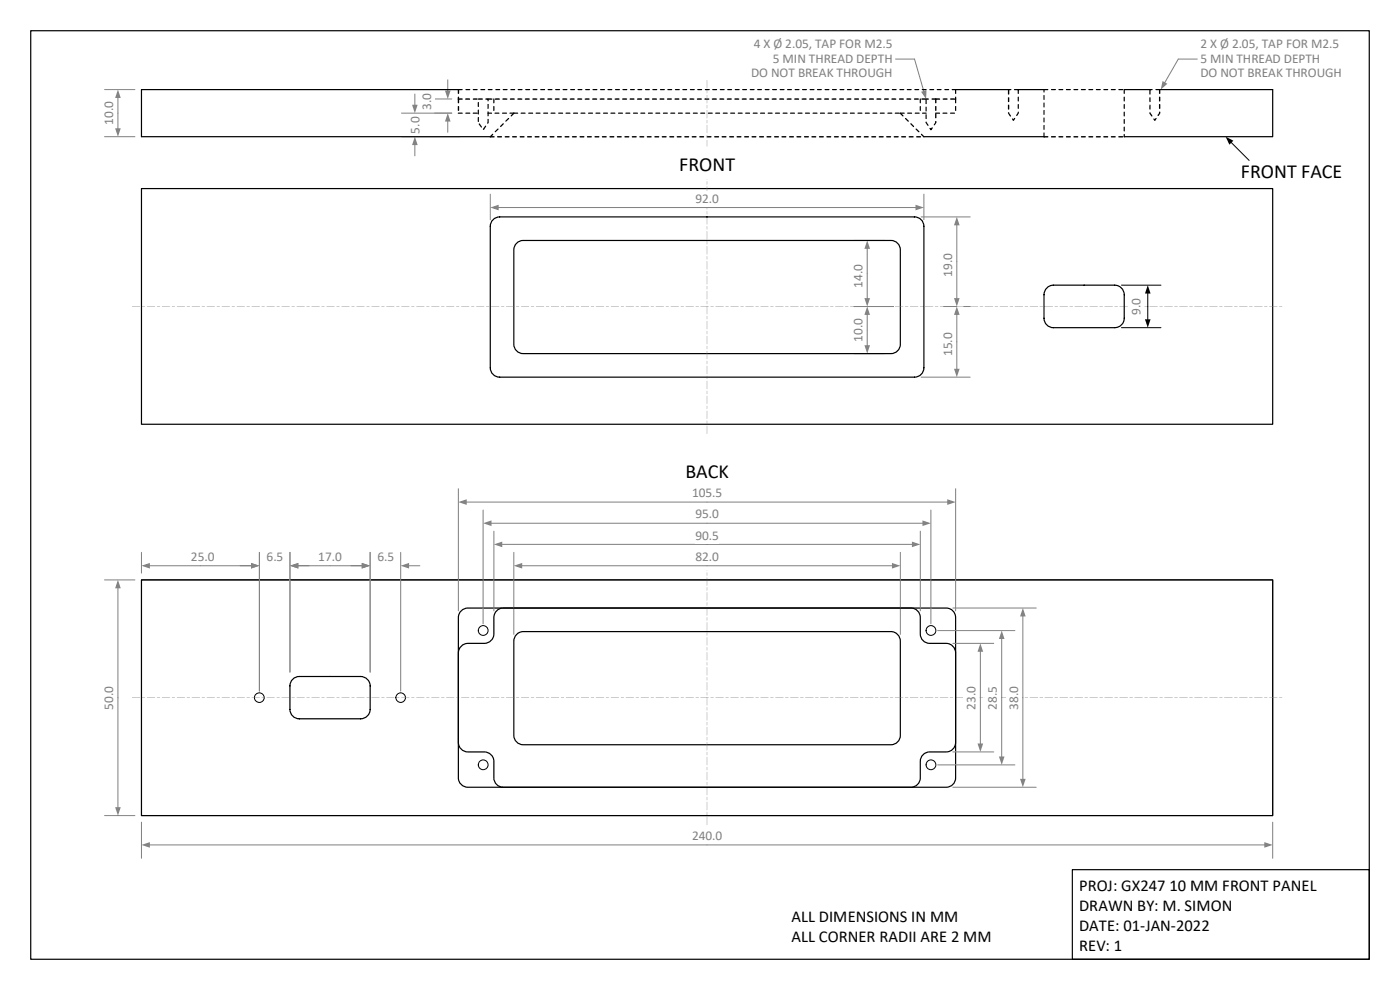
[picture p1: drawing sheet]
<svg xmlns="http://www.w3.org/2000/svg" width="297mm" height="210mm" viewBox="0 0 297 210" stroke-linecap="round" stroke-linejoin="round" font-family="sans-serif">
<path d="M181.2 75h6.4zM181.2 65h8.4zM184 66.6v6.8" fill="none" stroke="#7f7f7f" stroke-width=".21"/>
<g fill="#7f7f7f">
<path d="M183.4 73.2h1.2l-.6 1.8z"/>
<path d="M184 65l.6 1.8h-1.2z"/>
</g>
<g fill="#fff">
<path d="M180.4 67.5h3.4v5h-3.4z" fill-rule="evenodd"/>
<path d="M181.2 65h8.4zM181.2 51h6.4z" fill-rule="evenodd"/>
</g>
<path d="M181.2 51h6.4zM184 52.7v10.7M181.2 65h8.4z" fill="none" stroke="#7f7f7f" stroke-width=".21"/>
<g fill="#7f7f7f">
<path d="M183.4 63.2h1.2l-.6 1.8z"/>
<path d="M184 51l.6 1.8h-1.2z"/>
</g>
<g fill="#fff">
<path d="M180.4 56h3.4v5h-3.4z" fill-rule="evenodd"/>
<path d="M85.2 29h12.4zM85.2 24h10.6z" fill-rule="evenodd"/>
</g>
<path d="M88 19.9v2.5M85.2 29h12.4zM85.2 24h10.6zM88 30.6v2.5" fill="none" stroke="#7f7f7f" stroke-width=".21"/>
<g fill="#7f7f7f">
<path d="M88 29l.6 1.8h-1.2z"/>
<path d="M87.4 22.2h1.2l-.6 1.8z"/>
</g>
<g fill="#fff">
<path d="M86.4 24.7h3.4v3.6h-3.4z" fill-rule="evenodd"/>
<path d="M92.2 21h3.6zM92.2 24h3.6z" fill-rule="evenodd"/>
</g>
<path d="M95 16.9v2.5M92.2 21h3.6zM92.2 24h3.6zM95 25.7v2.4" fill="none" stroke="#7f7f7f" stroke-width=".21"/>
<g fill="#7f7f7f">
<path d="M95 24l.6 1.8h-1.2z"/>
<path d="M94.4 19.2h1.2l-.6 1.8z"/>
</g>
<path d="M88.9 19.7h3.4v3.6h-3.4z" fill-rule="evenodd" fill="#fff"/>
<g fill="none" stroke="#000" stroke-width=".21">
<path d="M30 123h240v50h-240z"/>
<circle cx="102.5" cy="133.8" r="1.04"/>
<circle cx="197.5" cy="133.8" r="1.04"/>
<circle cx="55" cy="148" r="1.03"/>
<circle cx="85" cy="148" r="1.01"/>
<circle cx="102.5" cy="162.2" r="1.04"/>
<circle cx="197.5" cy="162.2" r="1.04"/>
</g>
<path d="M97.2 19h-67.2v10h74M202.7 19h11.3M238.5 19h5.5M270 19v10h-31.5M196 29h25.5M30 40h240v50h-240zM109.6 51.6l.9-.5 .5-.1h78a1.99 1.99 0 0 1 2 2v20a1.99 1.99 0 0 1-2 2h-78a1.99 1.99 0 0 1-2-2v-20l.1-.5zM30 123h240v50h-240zM97.8 129.6l.9-.5 .6-.1h101.4a2 2 0 0 1 2 2v34a1.99 1.99 0 0 1-2 2h-101.4a2.02 2.02 0 0 1-2.1-2v-34l.1-.5zM109.6 134.6l.9-.5 .5-.1h78a2.02 2.02 0 0 1 2 2v20a1.99 1.99 0 0 1-2 2h-78a1.99 1.99 0 0 1-2-2v-20l.1-.5z" fill="none" stroke="#000" stroke-width=".25"/>
<g fill="#000">
<path d="M97.2 18.9l.2 .1v.8l-.2 .1-.1-.1zM97.2 20.5l.2 .1v.4l-.2 .2z"/>
<path d="M202.6 18.9h.3v1h-.2l-.1-.1zM202.6 20.5h.3v.6l-.2 .1z"/>
<path d="M221.4 18.9h.9l.1 .1-.1 .1h-.8zM223 18.9h.9l.1 .1-.9 .1zM224.6 18.9h.9l.1 .1-.1 .1h-.8zM226.1 18.9h.9l.2 .1-.9 .1zM227.8 18.9h.8l.2 .1-.2 .1h-.8zM229.3 18.9h.9l.2 .1-1 .1zM230.9 18.9h.9l.1 .1-.1 .1h-.8zM232.5 18.9h.9l.2 .1-1 .1zM234.1 18.9h.9l.1 .1-.1 .1h-.8zM235.7 18.9h.9l.1 .1-.9 .1zM237.3 18.9h.9l.1 .1-.1 .1h-.8z"/>
<path d="M238.4 18.9l.2 .1v.8l-.1 .1-.1-.1zM238.4 20.5l.2 .1-.1 .9-.1-.1zM238.4 22.1l.2 .1v.8l-.1 .1-.1-.1zM238.4 23.7l.2 .1-.1 .9-.1-.1zM238.4 25.3l.2 .1v.8l-.1 .1-.1-.1zM238.4 26.9l.2 .1-.1 .9-.1-.2zM238.4 28.4l.2 .1-.1 .7-.1-.2z"/>
<path d="M97.2 23.9h.8l.2 .1-.1 .1h-.9zM98.8 23.9h.9l.1 .1-.1 .1h-.9zM100.3 23.9h.9l.1 .1v.1h-1z"/>
<path d="M97.2 20.9l.2 .1v.8l-.2 .1-.1-.1zM97.2 22.5l.2 .1v.8l-.2 .1-.1-.1z"/>
<path d="M103.4 20.9h.9l.2 .1-.2 .2h-.8zM105 20.9h.9l.1 .1-.1 .2h-.8zM106.6 20.9h.9l.2 .1-.2 .2h-.8zM108.2 20.9h.9l.1 .1-.1 .2h-.8zM109.8 20.9h.9l.1 .1-.1 .2h-.8zM111.4 20.9h.9l.1 .1-.1 .2h-.8zM112.9 20.9h.9l.2 .1-.2 .2h-.7z"/>
<path d="M103.9 28.9h.9l.1 .1-.1 .2h-.8zM105.5 28.9h.9l.1 .1-.1 .2h-.8zM107.1 28.9h.9l.1 .1-.1 .2h-.8zM108.7 28.9h.9l.1 .1-.1 .2h-.8zM110.3 28.9h.9l.1 .1-.1 .2h-.8zM111.8 28.9h.9l.2 .1-.2 .2h-.8zM113.5 28.9h.8l.2 .1-.2 .2h-.8z"/>
<path d="M104.6 20.9l.3 .1v.8l-.1 .1h-.2zM104.6 22.5l.3 .1v.8l-.1 .1h-.2z"/>
<path d="M108.1 23.9h.9l.1 .1v.1h-1zM106.6 23.9h.8l.2 .1-.1 .1h-.9zM104.9 23.9h.9l.2 .1-.1 .1h-1zM103.4 23.9h.9l.1 .1v.1h-1z"/>
<path d="M108.9 23.9h.9l.1 .1v.1h-1zM110.5 23.9h.9l.1 .1v.1h-1zM112.1 23.9h.9l.1 .1v.1h-1zM113.7 23.9h.9l.1 .1-.1 .1h-.9zM115.3 23.9h.9l.1 .1-.1 .1h-.9zM116.8 23.9h.9l.2 .1-.1 .1h-1z"/>
<path d="M114.6 20.9h.8l.2 .1-.2 .2h-.8zM116.1 20.9h.9l.2 .1-.2 .2h-.8zM117.7 20.9h.9l.1 .1-.1 .2h-.8zM119.3 20.9h.9l.2 .1-.2 .2h-.8zM120.9 20.9h.9l.1 .1-.1 .2h-.8zM122.5 20.9h.9l.1 .1-.1 .2h-.8zM124.1 20.9h.9l.1 .1-.1 .2h-.8z"/>
<path d="M115 28.9h.9l.1 .1-.1 .2h-.8zM116.6 28.9h.9l.1 .1-.1 .2h-.8zM118.2 28.9h.9l.1 .1-.1 .2h-.8zM119.8 28.9h.9l.1 .1-.1 .2h-.8zM121.4 28.9h.9l.1 .1-.1 .2h-.8zM123 28.9h.9l.1 .1-.1 .2h-.8zM124.5 28.9h.9l.2 .1-.2 .2h-.8z"/>
<path d="M118.4 23.9h.9l.2 .1-.1 .1h-1zM120 23.9h.9l.1 .1v.1h-1zM121.6 23.9h.9l.1 .1v.1h-1zM123.2 23.9h.9l.1 .1v.1h-1zM124.8 23.9h.9l.1 .1v.1h-1zM126.4 23.9h.9l.1 .1-.1 .1h-.9z"/>
<path d="M125.6 20.9h.9l.2 .1-.2 .2h-.7zM127.3 20.9h.8l.2 .1-.2 .2h-.8zM128.8 20.9h.9l.2 .1-.2 .2h-.8zM130.4 20.9h.9l.1 .1-.1 .2h-.8zM132 20.9h.9l.2 .1-.2 .2h-.8zM133.6 20.9h.9l.1 .1-.1 .2h-.8zM135.2 20.9h.9l.1 .2-.9 .1z"/>
<path d="M126.2 28.9h.8l.2 .1-.2 .2h-.8zM127.7 28.9h.9l.1 .1-.1 .2h-.8zM129.3 28.9h.9l.1 .1-.1 .2h-.8zM130.9 28.9h.9l.1 .1-.1 .2h-.8zM132.5 28.9h.9l.1 .1-.1 .2h-.8zM134.1 28.9h.9l.1 .1-.1 .2h-.8zM135.7 28.9h.9l.1 .1-.1 .2h-.8z"/>
<path d="M128 23.9h.9l.1 .1-.1 .1h-.9zM129.5 23.9h.9l.2 .1-.1 .1h-1zM131.1 23.9h.9l.2 .1-.1 .1h-1zM132.7 23.9h.9l.1 .1v.1h-1zM134.3 23.9h.9l.1 .1v.1h-1zM135.9 23.9h.9l.1 .1v.1h-1z"/>
<path d="M136.8 20.9h.9l.1 .1-.1 .2h-.8zM138.3 20.9h.9l.2 .2-.9 .1zM140 20.9h.8l.2 .1-.2 .2h-.8zM141.5 20.9h.9l.1 .2-.9 .1zM143.1 20.9h.9l.1 .1-.1 .2h-.8zM144.7 20.9h.9l.1 .2-.9 .1zM146.3 20.9h.9l.1 .1-.1 .2h-.8z"/>
<path d="M137.2 28.9h.9l.2 .1-.2 .2h-.8zM138.9 28.9h.8l.2 .1-.2 .2h-.8zM140.4 28.9h.9l.1 .1-.1 .2h-.8zM142 28.9h.9l.1 .1-.1 .2h-.8zM143.6 28.9h.9l.1 .1-.1 .2h-.8zM145.2 28.9h.9l.1 .1-.1 .2h-.8zM146.8 28.9h.9l.1 .1-.1 .2h-.8z"/>
<path d="M137.5 23.9h.9l.1 .1v.1h-1zM139.1 23.9h.9l.1 .1-.1 .1h-.9zM140.7 23.9h.9l.1 .1-.1 .1h-.9zM142.2 23.9h.9l.2 .1-.1 .1h-1zM143.8 23.9h.9l.2 .1-.1 .1h-1zM145.4 23.9h.9l.1 .1v.1h-1z"/>
<path d="M147 23.9h.9l.1 .1v.1h-1zM148.6 23.9h.9l.1 .1v.1h-1zM150.2 23.9h.9l.1 .1v.1h-1zM151.8 23.9h.9l.1 .1-.1 .1h-.9zM153.4 23.9h.9l.1 .1-.1 .1h-.9zM154.9 23.9h.9l.2 .1-.1 .1h-1z"/>
<path d="M147.9 20.9h.9l.1 .2-.9 .1zM149.5 20.9h.9l.1 .1-.1 .2h-.8zM151 20.9h.9l.2 .2-.9 .1zM152.7 20.9h.8l.2 .1-.2 .2h-.8zM154.2 20.9h.9l.1 .2-.9 .1zM155.8 20.9h.9l.1 .1-.1 .2h-.8zM157.4 20.9h.9l.1 .2-.9 .1z"/>
<path d="M148.4 28.9h.9l.1 .1-.1 .2h-.8zM149.9 28.9h.9l.2 .1-.2 .2h-.8zM151.6 28.9h.8l.2 .1-.2 .2h-.8zM153.1 28.9h.9l.1 .1-.1 .2h-.8zM154.7 28.9h.9l.1 .1-.1 .2h-.8zM156.3 28.9h.9l.1 .1-.1 .2h-.8zM157.9 28.9h.9l.1 .1-.1 .2h-.8z"/>
<path d="M156.5 23.9h.9l.2 .1-.1 .1h-1zM158.1 23.9h.9l.1 .1v.1h-1zM159.7 23.9h.9l.1 .1v.1h-1zM161.3 23.9h.9l.1 .1v.1h-1zM162.9 23.9h.9l.1 .1v.1h-1zM164.5 23.9h.9l.1 .1-.1 .1h-.9z"/>
<path d="M159 20.9h.9l.1 .1-.1 .2h-.8zM160.6 20.9h.9l.1 .2-.9 .1zM162.2 20.9h.9l.1 .1-.1 .2h-.8zM163.7 20.9h.9l.2 .2-.9 .1zM165.4 20.9h.8l.2 .1-.2 .2h-.8zM166.9 20.9h.9l.1 .2-.9 .1zM168.5 20.9h.9l.1 .1-.1 .2h-.8z"/>
<path d="M159.5 28.9h.9l.1 .1-.1 .2h-.8zM161.1 28.9h.9l.1 .1-.1 .2h-.8zM162.6 28.9h.9l.2 .1-.2 .2h-.8zM164.3 28.9h.8l.2 .1-.2 .2h-.8zM165.8 28.9h.9l.1 .1-.1 .2h-.8zM167.4 28.9h.9l.1 .1-.1 .2h-.8zM169 28.9h.9l.1 .1-.1 .2h-.8z"/>
<path d="M166.1 23.9h.9l.1 .1-.1 .1h-.9zM167.6 23.9h.9l.2 .1-.1 .1h-1zM169.2 23.9h.9l.2 .1-.1 .1h-1zM170.8 23.9h.9l.1 .1v.1h-1zM172.4 23.9h.9l.1 .1v.1h-1zM174 23.9h.9l.1 .1v.1h-1z"/>
<path d="M170.1 20.9h.9l.1 .2-.9 .1zM171.7 20.9h.9l.1 .1-.1 .2h-.8zM173.3 20.9h.9l.1 .2-.9 .1zM174.9 20.9h.9l.1 .1-.1 .2h-.8zM176.4 20.9h.9l.2 .1-.2 .2h-.7zM178.1 20.9h.8l.2 .1-.2 .2h-.8zM179.6 20.9h.9l.1 .1-.1 .2h-.8z"/>
<path d="M170.6 28.9h.9l.1 .1-.1 .2h-.8zM172.2 28.9h.9l.1 .1-.1 .2h-.8zM173.8 28.9h.8l.2 .1-.2 .2h-.7zM175.3 28.9h.9l.2 .1-.2 .2h-.8zM177 28.9h.8l.2 .1-.2 .2h-.8zM178.5 28.9h.9l.1 .1-.1 .2h-.8zM180.1 28.9h.9l.1 .1-.1 .2h-.8z"/>
<path d="M175.6 23.9h.9l.1 .1v.1h-1zM177.2 23.9h.9l.1 .1-.1 .1h-.9zM178.8 23.9h.9l.1 .1-.1 .1h-.9zM180.3 23.9h.9l.2 .1-.1 .1h-1zM181.9 23.9h.9l.2 .1-.1 .1h-1zM183.5 23.9h.9l.1 .1v.1h-1zM185.1 23.9h.9l.1 .1v.1h-1zM186.7 23.9h.9l.1 .1v.1h-1zM188.3 23.9h.9l.1 .1v.1h-1zM189.9 23.9h.9l.1 .1-.1 .1h-.9z"/>
<path d="M181.2 20.9h.9l.1 .1-.1 .2h-.8zM182.8 20.9h.9l.1 .1-.1 .2h-.8zM184.4 20.9h.9l.1 .1-.1 .2h-.8zM186 20.9h.9l.1 .1-.1 .2h-.8zM187.6 20.9h.9l.1 .1-.1 .2h-.8zM189.1 20.9h.9l.2 .1-.2 .2h-.8zM190.8 20.9h.8l.2 .1-.2 .2h-.8zM192.3 20.9h.9l.1 .1-.1 .2h-.8zM193.9 20.9h.9l.1 .1-.1 .2h-.8zM195.5 20.9h.9l.1 .1-.1 .2h-.8z"/>
<path d="M181.7 28.9h.9l.1 .1-.1 .2h-.8zM183.3 28.9h.8l.2 .1-.2 .2h-.7zM184.9 28.9h.9l.1 .1-.1 .2h-.8zM186.4 28.9h.9l.2 .1-.2 .2h-.7zM188 28.9h.9l.2 .1-.2 .2h-.8zM189.6 28.9h.9l.2 .1-.2 .2h-.8zM191.2 28.9h.9l.1 .1-.1 .2h-.8zM192.8 28.9h.9l.1 .1-.1 .2h-.8zM194.4 28.9h.9l.1 .1-.1 .2h-.8z"/>
<path d="M190.9 23.9h.9l.1 .1v.1h-1zM192.5 23.9h.9l.1 .1v.1h-1zM194.1 23.9h.9l.1 .1v.1h-1zM195.7 23.9h.8l.1 .1v.1h-.9z"/>
<path d="M195.2 20.9l.2 .1v.8l-.2 .1-.1-.1zM195.2 22.5l.2 .1v.8l-.2 .1-.1-.1z"/>
<path d="M198.4 23.9h.9l.1 .1v.1h-1zM200 23.9h.9l.1 .1v.1h-1zM201.6 23.9h.9l.1 .1v.1h-1z"/>
<path d="M202.6 20.9h.3v1h-.2l-.1-.1zM202.6 22.5h.3v1h-.2l-.1-.1z"/>
<path d="M221.4 28.1l.2 .1-.1 1-.1-.2zM221.4 26.5l.2 .1v.8l-.1 .2-.1-.2zM221.4 24.9l.2 .2-.1 .9-.1-.2zM221.4 23.4l.2 .1v.8l-.1 .1-.1-.1zM221.4 21.8l.2 .1-.1 .9-.1-.2zM221.4 20.2l.2 .1v.8l-.1 .1-.1-.1zM221.4 18.9l.2 .1-.1 .6-.1-.1z"/>
<path d="M221.4 28.9h.9l.1 .1-.1 .2h-.8zM223 28.9h.9l.1 .1-.1 .2h-.8zM224.6 28.9h.9l.1 .1-.1 .2h-.8zM226.1 28.9h.9l.2 .1-.2 .2h-.7zM227.8 28.9h.8l.2 .1-.2 .2h-.8zM229.3 28.9h.9l.2 .1-.2 .2h-.8zM230.9 28.9h.9l.1 .1-.1 .2h-.8zM232.5 28.9h.9l.2 .1-.2 .2h-.8zM234.1 28.9h.9l.1 .1-.1 .2h-.8zM235.7 28.9h.9l.1 .1-.1 .2h-.8zM237.3 28.9h.9l.1 .1-.1 .2h-.8z"/>
</g>
<g fill="#7f7f7f">
<path d="M149.9 173.3l.1 1.7zM150 172.2v.7zM149.9 170.1l.1 1.8zM149.9 169.1l.1 .7z"/>
<path d="M149.9 167l.1 1.7zM150 165.9v.7zM149.9 163.8l.1 1.7zM149.9 162.7l.1 .7z"/>
<path d="M149.9 160.6l.1 1.7zM150 159.5v.7zM149.9 157.4l.1 1.8zM149.9 156.4l.1 .7z"/>
<path d="M149.9 154.3l.1 1.7zM150 153.2v.7zM149.9 151.1l.1 1.7zM149.9 150l.1 .7z"/>
<path d="M149.9 147.9l.1 1.7zM150 146.8v.7zM149.9 144.7l.1 1.8zM149.9 143.7l.1 .7z"/>
<path d="M149.9 141.6l.1 1.7zM150 140.5v.7zM149.9 138.4l.1 1.7zM149.9 137.3l.1 .7z"/>
<path d="M149.9 135.2l.1 1.7zM150 134.1v.7zM149.9 132l.1 1.8zM149.9 131l.1 .7z"/>
<path d="M149.9 128.9l.1 1.7zM150 127.8v.7zM149.9 125.7l.1 1.7zM149.9 124.6l.1 .7zM149.9 122.5l.1 1.7zM149.9 121.5l.1 .6z"/>
<path d="M28 65h1.7zM30.1 65h.7zM31.2 65h1.7zM33.3 65h.7zM34.4 65h1.7zM36.5 65h.6zM37.5 65h1.7zM39.7 65h.6zM40.7 65h1.7zM42.8 65h.7zM43.9 65h1.7zM46 65h.7zM47 65h1.8zM49.1 65h.7zM50.2 65h1.7zM52.3 65h.7zM53.4 65h1.7zM55.5 65h.7zM56.6 65h1.7z"/>
<path d="M58.7 65h.7zM59.7 65h1.8zM61.9 65h.6zM62.9 65h1.7zM65.1 65h.6zM66.1 65h1.7zM68.2 65h.7zM69.3 65h1.7zM71.4 65h.7zM72.5 65h1.7zM74.6 65h.6zM75.6 65h1.7zM77.7 65h.7zM78.8 65h1.7zM80.9 65h.7zM82 65h1.7zM84.1 65h.7zM85.1 65h1.8zM87.2 65h.7z"/>
<path d="M88.3 65h1.7zM90.5 65h.6zM91.5 65h1.7zM93.6 65h.7zM94.7 65h1.7zM96.8 65h.7zM97.9 65h1.7zM100 65h.6zM101 65h1.7zM103.2 65h.6zM104.2 65h1.7zM106.3 65h.7zM107.4 65h1.7zM109.5 65h.7zM110.5 65h1.8zM112.6 65h.7zM113.7 65h1.7zM115.8 65h.7zM116.9 65h1.7z"/>
<path d="M119 65h.7zM120.1 65h1.7zM122.2 65h.7zM123.3 65h1.7zM125.4 65h.6zM126.4 65h1.7zM128.6 65h.6zM129.6 65h1.7zM131.7 65h.7zM132.8 65h1.7zM134.9 65h.7zM136 65h1.7zM138 65h.7zM139.1 65h1.7zM141.2 65h.7zM142.3 65h1.7zM144.4 65h.7zM145.5 65h1.7zM147.5 65h.8z"/>
<path d="M148.6 65h1.8zM150.7 65h.7zM151.8 65h1.7zM153.9 65h.7zM154.9 65h1.8zM157.1 65h.7zM158.1 65h1.8zM160.2 65h.8zM161.3 65h1.8zM163.4 65h.7zM164.5 65h1.7zM166.6 65h.7zM167.7 65h1.7zM169.8 65h.7zM170.9 65h1.7zM173 65h.7zM174 65h1.8zM176.1 65h.7zM177.2 65h1.7z"/>
<path d="M179.3 65h.7zM180.3 65h1.8zM182.5 65h.7zM183.6 65h1.7zM185.7 65h.7zM186.7 65h1.8zM188.8 65h.7zM189.9 65h1.7zM192 65h.7zM193.1 65h1.7zM195.2 65h.7zM196.3 65h1.7zM198.3 65h.8zM199.4 65h1.8zM201.5 65h.7zM202.6 65h1.7zM204.7 65h.7zM205.7 65h1.8zM207.9 65h.7z"/>
<path d="M209 65h1.7zM211.1 65h.7zM212.1 65h1.8zM214.2 65h.7zM215.3 65h1.7zM217.4 65h.7zM218.5 65h1.7zM220.6 65h.7zM221.7 65h1.7zM223.8 65h.7zM224.8 65h1.8zM226.9 65h.7zM228 65h1.7zM230.1 65h.7zM231.1 65h1.8zM233.3 65h.7zM234.3 65h1.8zM236.4 65h.8zM237.5 65h1.8z"/>
<path d="M239.6 65h.7zM240.7 65h1.7zM242.8 65h.7zM243.9 65h1.7zM246 65h.7zM247.1 65h1.7zM249.2 65h.7zM250.2 65h1.8zM252.3 65h.7zM253.4 65h1.7zM255.5 65h.7zM256.6 65h1.7zM258.7 65h.7zM259.7 65h1.8zM261.8 65h.8zM262.9 65h1.8zM265 65h.7zM266.1 65h1.7zM268.2 65h.7zM269.2 65h1.8zM271.4 65h.6z"/>
</g>
<path d="M97.2 103.7v25.9zM202.7 103.7v25.9z" fill-rule="evenodd" fill="#fff"/>
<path d="M97.2 103.7v25.9zM98.9 106.5h102.2M202.7 103.7v25.9z" fill="none" stroke="#7f7f7f" stroke-width=".21"/>
<g fill="#7f7f7f">
<path d="M97.2 106.5l1.8-.6v1.2z"/>
<path d="M201 105.9l1.7 .6-1.7 .6z"/>
</g>
<path d="M146.8 102.9h6.4v3.4h-6.4z" fill="#fff"/>
<path d="M104.8 112.7v16.9zM106.4 115.5h87.2M195.2 112.7v16.9z" fill="none" stroke="#7f7f7f" stroke-width=".21"/>
<g fill="#7f7f7f">
<path d="M104.8 115.5l1.8-.6v1.2z"/>
<path d="M193.5 114.9l1.7 .6-1.7 .6z"/>
</g>
<path d="M147.5 112h5v3.4h-5z" fill="#fff"/>
<path d="M109 117.2v17.4zM191 117.2v17.4zM110.6 120h78.8" fill="none" stroke="#7f7f7f" stroke-width=".21"/>
<g fill="#7f7f7f">
<path d="M109 120l1.8-.6v1.2z"/>
<path d="M189.2 119.4l1.8 .6-1.8 .6z"/>
</g>
<path d="M147.5 116.4h5v3.4h-5z" fill="#fff"/>
<path d="M22.2 173h6.4zM22.2 123h6.4z" fill-rule="evenodd" fill="#fff"/>
<path d="M22.2 123h6.4zM25 124.6v46.8M22.2 173h6.4z" fill="none" stroke="#7f7f7f" stroke-width=".21"/>
<g fill="#7f7f7f">
<path d="M24.4 171.2h1.2l-.6 1.8z"/>
<path d="M25 123l.6 1.8h-1.2z"/>
</g>
<path d="M21.4 145.5h3.4v5h-3.4z" fill-rule="evenodd" fill="#fff"/>
<path d="M102.5 108.2v24.1zM104.1 111h91.8M197.5 108.2v24.1z" fill="none" stroke="#7f7f7f" stroke-width=".21"/>
<g fill="#7f7f7f">
<path d="M102.5 111l1.8-.6v1.2z"/>
<path d="M195.7 110.4l1.8 .6-1.8 .6z"/>
</g>
<path d="M147.5 107.4h5v3.4h-5z" fill="#fff"/>
<path d="M30 117.2v4.4zM55 117.2v29.4z" fill-rule="evenodd" fill="#fff"/>
<path d="M30 117.2v4.4zM55 117.2v29.4zM31.7 120h21.7" fill="none" stroke="#7f7f7f" stroke-width=".21"/>
<g fill="#7f7f7f">
<path d="M30 120l1.8-.6v1.2z"/>
<path d="M53.3 119.4l1.7 .6-1.7 .6z"/>
</g>
<path d="M40.5 116.4h5v3.4h-5z" fill="#fff"/>
<path d="M61.5 117.2v25.4zM78.5 117.2v25.4z" fill-rule="evenodd" fill="#fff"/>
<path d="M61.5 117.2v25.4zM78.5 117.2v25.4zM63.2 120h13.7" fill="none" stroke="#7f7f7f" stroke-width=".21"/>
<g fill="#7f7f7f">
<path d="M61.5 120l1.8-.6v1.2z"/>
<path d="M76.8 119.4l1.7 .6-1.7 .6z"/>
</g>
<path d="M67.5 116.4h5v3.4h-5z" fill="#fff"/>
<path d="M55 117.2v29.4zM61.5 117.2v25.4z" fill-rule="evenodd" fill="#fff"/>
<path d="M55 117.2v29.4zM61.5 117.2v25.4zM51 120h2.4M63.2 120h2.4" fill="none" stroke="#7f7f7f" stroke-width=".21"/>
<g fill="#7f7f7f">
<path d="M53.3 119.4l1.7 .6-1.7 .6z"/>
<path d="M61.5 120l1.8-.6v1.2z"/>
</g>
<path d="M56.5 116.4h3.6v3.4h-3.6z" fill="#fff"/>
<path d="M78.5 117.2v25.4zM85 117.2v29.4z" fill-rule="evenodd" fill="#fff"/>
<path d="M78.5 117.2v25.4zM85 117.2v29.4zM74.5 120h2.4M86.7 120h2.4" fill="none" stroke="#7f7f7f" stroke-width=".21"/>
<g fill="#7f7f7f">
<path d="M76.8 119.4l1.7 .6-1.7 .6z"/>
<path d="M85 120l1.8-.6v1.2z"/>
</g>
<path d="M80 116.4h3.6v3.4h-3.6z" fill="#fff"/>
<g fill="#7f7f7f">
<path d="M28 148h1.7zM30.1 148h.7zM31.2 148h1.7zM33.3 148h.7zM34.4 148h1.7zM36.5 148h.6zM37.5 148h1.7zM39.7 148h.6zM40.7 148h1.7zM42.8 148h.7zM43.9 148h1.7zM46 148h.7zM47 148h1.8zM49.1 148h.7zM50.2 148h1.7zM52.3 148h.7zM53.4 148h1.7zM55.5 148h.7zM56.6 148h1.7z"/>
<path d="M58.7 148h.7zM59.7 148h1.8zM61.9 148h.6zM62.9 148h1.7zM65.1 148h.6zM66.1 148h1.7zM68.2 148h.7zM69.3 148h1.7zM71.4 148h.7zM72.5 148h1.7zM74.6 148h.6zM75.6 148h1.7zM77.7 148h.7zM78.8 148h1.7zM80.9 148h.7zM82 148h1.7zM84.1 148h.7zM85.1 148h1.8zM87.2 148h.7z"/>
<path d="M88.3 148h1.7zM90.5 148h.6zM91.5 148h1.7zM93.6 148h.7zM94.7 148h1.7zM96.8 148h.7zM97.9 148h1.7zM100 148h.6zM101 148h1.7zM103.2 148h.6zM104.2 148h1.7zM106.3 148h.7zM107.4 148h1.7zM109.5 148h.7zM110.5 148h1.8zM112.6 148h.7zM113.7 148h1.7zM115.8 148h.7zM116.9 148h1.7z"/>
<path d="M119 148h.7zM120.1 148h1.7zM122.2 148h.7zM123.3 148h1.7zM125.4 148h.6zM126.4 148h1.7zM128.6 148h.6zM129.6 148h1.7zM131.7 148h.7zM132.8 148h1.7zM134.9 148h.7zM136 148h1.7zM138 148h.7zM139.1 148h1.7zM141.2 148h.7zM142.3 148h1.7zM144.4 148h.7zM145.5 148h1.7zM147.5 148h.8z"/>
<path d="M148.6 148h1.8zM150.7 148h.7zM151.8 148h1.7zM153.9 148h.7zM154.9 148h1.8zM157.1 148h.7zM158.1 148h1.8zM160.2 148h.8zM161.3 148h1.8zM163.4 148h.7zM164.5 148h1.7zM166.6 148h.7zM167.7 148h1.7zM169.8 148h.7zM170.9 148h1.7zM173 148h.7zM174 148h1.8zM176.1 148h.7zM177.2 148h1.7z"/>
<path d="M179.3 148h.7zM180.3 148h1.8zM182.5 148h.7zM183.6 148h1.7zM185.7 148h.7zM186.7 148h1.8zM188.8 148h.7zM189.9 148h1.7zM192 148h.7zM193.1 148h1.7zM195.2 148h.7zM196.3 148h1.7zM198.3 148h.8zM199.4 148h1.8zM201.5 148h.7zM202.6 148h1.7zM204.7 148h.7zM205.7 148h1.8zM207.9 148h.7z"/>
<path d="M209 148h1.7zM211.1 148h.7zM212.1 148h1.8zM214.2 148h.7zM215.3 148h1.7zM217.4 148h.7zM218.5 148h1.7zM220.6 148h.7zM221.7 148h1.7zM223.8 148h.7zM224.8 148h1.8zM226.9 148h.7zM228 148h1.7zM230.1 148h.7zM231.1 148h1.8zM233.3 148h.7zM234.3 148h1.8zM236.4 148h.8zM237.5 148h1.8z"/>
<path d="M239.6 148h.7zM240.7 148h1.7zM242.8 148h.7zM243.9 148h1.7zM246 148h.7zM247.1 148h1.7zM249.2 148h.7zM250.2 148h1.8zM252.3 148h.7zM253.4 148h1.7zM255.5 148h.7zM256.6 148h1.7zM258.7 148h.7zM259.7 148h1.8zM261.8 148h.8zM262.9 148h1.8zM265 148h.7zM266.1 148h1.7zM268.2 148h.7zM269.2 148h1.8zM271.4 148h.6z"/>
</g>
<path d="M198.9 162.3h16.4zM198.9 133.8h16.4z" fill-rule="evenodd" fill="#fff"/>
<path d="M198.9 133.8h16.4zM212.5 135.4v25.2M198.9 162.3h16.4z" fill="none" stroke="#7f7f7f" stroke-width=".21"/>
<g fill="#7f7f7f">
<path d="M211.9 160.5h1.2l-.6 1.8z"/>
<path d="M212.5 133.8l.6 1.8h-1.2z"/>
</g>
<g fill="#fff">
<path d="M208.9 145.5h3.4v5h-3.4z" fill-rule="evenodd"/>
<path d="M202.1 159.5h8.7zM202.1 136.5h8.7z" fill-rule="evenodd"/>
</g>
<path d="M202.1 136.5h8.7zM208 138.1v19.8M202.1 159.5h8.7z" fill="none" stroke="#7f7f7f" stroke-width=".21"/>
<g fill="#7f7f7f">
<path d="M207.4 157.7h1.2l-.6 1.8z"/>
<path d="M208 136.5l.6 1.8h-1.2z"/>
</g>
<g fill="#fff">
<path d="M204.4 145.5h3.4v5h-3.4z" fill-rule="evenodd"/>
<path d="M202.1 167h17.7zM202.1 129h17.7z" fill-rule="evenodd"/>
</g>
<path d="M202.1 129h17.7zM217 130.6v34.8M202.1 167h17.7z" fill="none" stroke="#7f7f7f" stroke-width=".21"/>
<g fill="#7f7f7f">
<path d="M216.4 165.2h1.2l-.6 1.8z"/>
<path d="M217 129l.6 1.8h-1.2z"/>
</g>
<g fill="#fff">
<path d="M213.4 145.5h3.4v5h-3.4z" fill-rule="evenodd"/>
<path d="M30 174.4v7.7zM270 174.4v7.7z" fill-rule="evenodd"/>
</g>
<path d="M30 174.4v7.7zM31.7 179.2h236.7M270 174.4v7.7z" fill="none" stroke="#7f7f7f" stroke-width=".21"/>
<g fill="#7f7f7f">
<path d="M30 179.2l1.8-.6v1.2z"/>
<path d="M268.2 178.6l1.8 .6-1.8 .6z"/>
</g>
<path d="M146.8 175.7h6.4v3.4h-6.4z" fill="#fff"/>
<path d="M237.9 69.5h8.4zM237.9 60.5h8.4z" fill-rule="evenodd" fill="#fff"/>
<path d="M237.9 69.5h8.4zM237.9 60.5h8.4zM243.5 62.1v5.8" fill="none" stroke="#000" stroke-width=".21"/>
<path d="M243.5 60.5l.6 1.8h-1.2zM242.9 67.7h1.2l-.6 1.8z" fill="#000"/>
<path d="M239.4 63.2h3.4v3.6h-3.4z" fill-rule="evenodd" fill="#fff"/>
<path d="M250 12.5l-2.9 5.1" fill="none" stroke="#7f7f7f" stroke-width=".21"/>
<path d="M246.6 17.2l1 .6-1.3 1.2z" fill="#7f7f7f"/>
<path d="M194 12.5l2 6.9M250 12.5h4" fill="none" stroke="#7f7f7f" stroke-width=".21"/>
<path d="M195.4 19.5l1.2-.4-.1 1.9z" fill="#7f7f7f"/>
<path d="M190 12.5h4" fill="none" stroke="#7f7f7f" stroke-width=".21"/>
<path d="M6.5 6.5h284v197h-284zM227.5 184.5h63v19h-63z" fill="none" stroke="#000" stroke-width=".25"/>
<path d="M261.2 30.2l3.8 3.8" fill="none" stroke="#000" stroke-width=".21"/>
<path d="M260 29l1.7 .8-.9 .9z" fill="#000"/>
<path d="M22.2 29h6.4zM22.2 19h6.4z" fill-rule="evenodd" fill="#fff"/>
<path d="M22.2 19h6.4zM22.2 29h6.4zM25 20.7v6.7" fill="none" stroke="#7f7f7f" stroke-width=".21"/>
<g fill="#7f7f7f">
<path d="M24.4 27.2h1.2l-.6 1.8z"/>
<path d="M25 19l.6 1.8h-1.2z"/>
</g>
<path d="M21.4 21.5h3.4v5h-3.4z" fill-rule="evenodd" fill="#fff"/>
<g fill="#7f7f7f">
<path d="M150 90.3v1.7zM149.9 89.3l.1 .6zM149.9 87.2l.1 1.7zM149.9 86.1l.1 .7z"/>
<path d="M150 83.9v1.8zM149.9 82.9l.1 .7zM149.9 80.8l.1 1.8zM149.9 79.8l.1 .6z"/>
<path d="M150 77.6v1.8zM149.9 76.6l.1 .7zM149.9 74.5l.1 1.7zM149.9 73.4l.1 .7z"/>
<path d="M149.9 71.3l.1 1.7zM150 70.2v.7zM149.9 68.1l.1 1.8zM149.9 67.1l.1 .6z"/>
<path d="M149.9 64.9l.1 1.8zM150 63.8v.8zM149.9 61.8l.1 1.7zM149.9 60.7l.1 .7z"/>
<path d="M149.9 58.6l.1 1.7zM150 57.5v.7zM149.9 55.4l.1 1.8zM149.9 54.4l.1 .6z"/>
<path d="M149.9 52.2l.1 1.8zM150 51.1v.8zM149.9 49.1l.1 1.7zM149.9 48l.1 .7z"/>
<path d="M149.9 45.9l.1 1.7zM150 44.8v.7zM149.9 42.7l.1 1.8zM149.9 41.7l.1 .6zM149.9 39.5l.1 1.8zM149.9 38.5l.1 .7z"/>
<path d="M149.9 17l.1 1.8zM149.9 19.1l.1 .7zM149.9 20.2l.1 1.7zM149.9 22.3l.1 .7zM149.9 23.4l.1 1.7zM149.9 25.5l.1 .7zM149.9 26.5l.1 1.8zM149.9 28.7l.1 .6zM149.9 29.7l.1 1.4z"/>
</g>
<path d="M216 19h5.5M246 19h24M97.8 137.1l.9-.5 .6-.1h3.4a2.02 2.02 0 0 0 2.1-2v-3.5a2 2 0 0 1 2-2h86.5a2 2 0 0 1 1.9 2v3.5a1.99 1.99 0 0 0 2 2h3.5a2.02 2.02 0 0 1 2 2v19a2 2 0 0 1-2 2h-3.5a1.99 1.99 0 0 0-2 2v3.5a1.99 1.99 0 0 1-1.9 2h-86.5a1.99 1.99 0 0 1-2-2v-3.5a2.02 2.02 0 0 0-2.1-2h-3.4a2.03 2.03 0 0 1-2.1-2v-19l.1-.5z" fill="none" stroke="#000" stroke-width=".25"/>
<g fill="#000">
<path d="M97.2 18.9h.8l.2 .1-.2 .1h-.8zM98.8 18.9h.9l.1 .1-.1 .1h-.9zM100.3 18.9h.9l.1 .1-.1 .1h-.8zM101.9 18.9h.9l.2 .1-.2 .1h-.8zM103.5 18.9h.9l.1 .1-.1 .1h-.8zM105.1 18.9h.9l.1 .1-.1 .1h-.8zM106.7 18.9h.9l.1 .1-.1 .1h-.8zM108.3 18.9h.9l.1 .1-.1 .1h-.8z"/>
<path d="M109.9 18.9h.8l.2 .1-.2 .1h-.8zM111.5 18.9h.9l.1 .1-.1 .1h-.9zM113 18.9h.9l.1 .1-.1 .1h-.8zM114.6 18.9h.9l.2 .1-.2 .1h-.8zM116.2 18.9h.9l.1 .1-.1 .1h-.8zM117.8 18.9h.9l.1 .1-.1 .1h-.8zM119.4 18.9h.9l.1 .1-.1 .1h-.8zM121 18.9h.9l.1 .1-.1 .1h-.8z"/>
<path d="M122.6 18.9h.8l.2 .1-.2 .1h-.8zM124.2 18.9h.9l.1 .1-.1 .1h-.9zM125.7 18.9h.9l.1 .1-.1 .1h-.8zM127.3 18.9h.9l.2 .1-.2 .1h-.8zM128.9 18.9h.9l.1 .1-.1 .1h-.8zM130.5 18.9h.9l.1 .1-.1 .1h-.8zM132.1 18.9h.9l.1 .1-.1 .1h-.8zM133.7 18.9h.9l.1 .1-.1 .1h-.8z"/>
<path d="M135.3 18.9h.8l.2 .1-.2 .1h-.8zM136.9 18.9h.9l.1 .1-.1 .1h-.9zM138.4 18.9h.9l.1 .1-.1 .1h-.8zM140 18.9h.9l.2 .1-.2 .1h-.8zM141.6 18.9h.9l.1 .1-.1 .1h-.8zM143.2 18.9h.9l.1 .1-.1 .1h-.8zM144.8 18.9h.9l.1 .1-.1 .1h-.8zM146.4 18.9h.9l.1 .1-.1 .1h-.8z"/>
<path d="M148 18.9h.8l.2 .1-.2 .1h-.8zM149.6 18.9h.9l.1 .1-.1 .1h-.9zM151.1 18.9h.9l.1 .1-.1 .1h-.8zM152.7 18.9h.9l.2 .1-.2 .1h-.8zM154.3 18.9h.9l.1 .1-.1 .1h-.8zM155.9 18.9h.9l.1 .1-.1 .1h-.8zM157.5 18.9h.9l.1 .1-.1 .1h-.8zM159.1 18.9h.9l.1 .1-.1 .1h-.8z"/>
<path d="M160.7 18.9h.8l.2 .1-.2 .1h-.8zM162.3 18.9h.9l.1 .1-.1 .1h-.9zM163.8 18.9h.9l.1 .1-.1 .1h-.8zM165.4 18.9h.9l.2 .1-.2 .1h-.8zM167 18.9h.9l.1 .1-.1 .1h-.8zM168.6 18.9h.9l.1 .1-.1 .1h-.8zM170.2 18.9h.9l.1 .1-.1 .1h-.8zM171.8 18.9h.9l.1 .1-.1 .1h-.8z"/>
<path d="M173.4 18.9h.8l.2 .1-.2 .1h-.8zM175 18.9h.9l.1 .1-.1 .1h-.9zM176.5 18.9h.9l.1 .1-.1 .1h-.8zM178.1 18.9h.9l.2 .1-.2 .1h-.8zM179.7 18.9h.9l.1 .1-.1 .1h-.8zM181.3 18.9h.9l.1 .1-.1 .1h-.8zM182.9 18.9h.9l.1 .1-.1 .1h-.8zM184.5 18.9h.9l.1 .1-.1 .1h-.8z"/>
<path d="M186.1 18.9h.8l.2 .1-.2 .1h-.8zM187.7 18.9h.9l.1 .1-.1 .1h-.9zM189.2 18.9h.9l.1 .1-.1 .1h-.8zM190.8 18.9h.9l.2 .1-.2 .1h-.8zM192.4 18.9h.9l.1 .1-.1 .1h-.8zM194 18.9h.9l.1 .1-.9 .1zM195.6 18.9h.9l.1 .1-.1 .1h-.8zM197.2 18.9h.8l.2 .1-.9 .1zM198.8 18.9h.8l.2 .1-.2 .1h-.8zM200.4 18.9h.8l.2 .1-1 .1zM201.9 18.9h.8l.2 .2h-.9z"/>
<path d="M215.1 18.9h.9l.2 .1-.2 .1h-.8zM213.9 18.9h.5l.2 .1-.6 .1zM215.9 18.9l.3 .1v.8l-.2 .1-.1-.1zM215.9 20.5l.3 .1-.2 .9-.1-.1zM215.9 22.1l.3 .1v.8l-.2 .1-.1-.1zM215.9 23.7h.2l.1 .3-.6 .6v-.1zM214.8 25.1l.3 .3h-.2l.2-.3h.3l-.4 .6-.3-.4zM213.9 23.8h.2l.4 .9h-.3l-.4-.7zM213.9 22.2l.2 .2v.8l-.3-.1zM213.9 20.7h.2v.8l-.1 .2-.2-.2zM213.9 19l.2 .2v.9l-.3-.2z"/>
<path d="M245.2 18.9h.8l.2 .1-1 .1zM243.9 18.9h.5l.2 .1-.6 .1zM245.9 18.9l.3 .1v.8l-.2 .1-.1-.1zM245.9 20.5l.3 .1v.8l-.2 .1-.1-.1zM245.9 22.1l.3 .1v.8l-.2 .1-.1-.1zM245.9 23.7h.2l.1 .3-.4 .6h-.2v-.2l.3-.4zM244.7 25.1h.2l.2 .3h-.2l.3-.3h.2l-.4 .6-.3-.4zM243.9 23.8h.2l.4 .7-.1 .2-.6-.6zM243.9 22.2l.2 .2v.8l-.3-.1zM243.9 20.7h.2v.8l-.1 .2-.2-.2zM243.9 19l.2 .2v.9l-.3-.2z"/>
<path d="M97.2 20.9h.8l.2 .1-.2 .2h-.8zM98.7 20.9h.9l.1 .1-.1 .2h-.8zM100.3 20.9h.9l.1 .1-.1 .2h-.8z"/>
<path d="M101.4 24.8h.2v1.1l-.3-.2zM101.4 23.3h.2v1h-.1l-.2-.1zM101.4 21.7h.2v1l-.3-.1zM101.4 20.9h.9l.1 .1-.1 .2h-.8zM103 20.9h.6v.6h-.2v-.5l.1 .2h-.4zM103.4 22.1l.3 .1-.2 .9h-.1zM103.4 23.7h.3v.9l-.2 .1-.1-.1zM103.4 25.2l.3 .2v.6l-.2 .2h-.2zM103 26.6l.1 .2-.4 .7h-.2l-.1-.2zM101.6 26.2h.2l.4 .7v.2l-.6-.7z"/>
<path d="M108.4 24.5l.7-.6v.2l-.6 .6h-.1zM107.2 25.6l.6-.5h.2v.1l-.6 .6h-.2zM106.7 26.2h.1v.2l-.7 .5v-.2zM105 27.9l.5-.6h.2v.2l-.5 .5h-.2zM103.9 28.9l.7-.5v.2l-.5 .5h-.2z"/>
<path d="M190.9 23.9l.7 .6v.2l-.7-.6zM192 25.1h.2l.6 .7h-.2zM193.2 26.2l.7 .5v.2l-.7-.5zM194.3 27.3h.2l.5 .7h-.2zM195.4 28.4l.7 .5v.2l-.7-.5z"/>
<path d="M197.7 20.9h.8l.2 .1-.2 .2h-.8zM196.4 20.9h.5l.2 .1-.2 .2h-.4z"/>
<path d="M198.4 20.9h.9l.1 .2-.9 .1zM200 20.9h.9l.1 .1-.1 .2h-.8zM201.6 20.9h.9l.1 .2-.9 .1z"/>
<path d="M198.4 20.9l.3 .1v.8l-.2 .1-.1-.1zM198.4 22.5l.3 .1v.8l-.2 .1-.1-.1zM198.4 24.1l.3 .1v.8l-.2 .1-.1-.1zM198.4 25.7h.2l.1 .3-.4 .5-.2 .1zM197.2 27.1l.4 .3h-.2l.3-.3h.2l-.4 .5-.3-.3zM196.4 25.8h.2l.4 .7-.1 .2-.6-.7zM196.4 24.3h.2v.8l-.1 .2-.2-.2zM196.4 22.6l.2 .1v.8l-.1 .2-.2-.2zM196.4 21.1l.2 .1v.8l-.1 .1-.2-.1z"/>
</g>
<path d="M200.2 65h2.8zM195.4 46h10.4z" fill-rule="evenodd" fill="#fff"/>
<path d="M195.4 46h10.4zM203 47.6v15.8M200.2 65h2.8z" fill="none" stroke="#7f7f7f" stroke-width=".21"/>
<g fill="#7f7f7f">
<path d="M202.4 63.2h1.2l-.6 1.8z"/>
<path d="M203 46l.6 1.8h-1.2z"/>
</g>
<g fill="#fff">
<path d="M199.4 53.7h3.4v5h-3.4z" fill-rule="evenodd"/>
<path d="M195.4 80h10.4zM204.4 65h1.4z" fill-rule="evenodd"/>
</g>
<path d="M203 66.6v11.8M204.4 65h1.4zM195.4 80h10.4z" fill="none" stroke="#7f7f7f" stroke-width=".21"/>
<g fill="#7f7f7f">
<path d="M202.4 78.2h1.2l-.6 1.8z"/>
<path d="M203 65l.6 1.8h-1.2z"/>
</g>
<g fill="#fff">
<path d="M199.4 70.5h3.4v5.1h-3.4z" fill-rule="evenodd"/>
<path d="M104 41.2v5.4zM196 41.2v5.4z" fill-rule="evenodd"/>
</g>
<path d="M104 41.2v5.4zM105.6 44h88.8M196 41.2v5.4z" fill="none" stroke="#7f7f7f" stroke-width=".21"/>
<g fill="#7f7f7f">
<path d="M104 44l1.8-.6v1.2z"/>
<path d="M194.2 43.4l1.8 .6-1.8 .6z"/>
</g>
<path d="M147.5 40.4h5v3.4h-5z" fill="#fff"/>
<path d="M104.6 46.6l.9-.5 .5-.1h88a1.99 1.99 0 0 1 2 2v30a1.99 1.99 0 0 1-2 2h-88a1.99 1.99 0 0 1-2-2v-30l.1-.5zM222.1 61.1l.8-.5 .6-.1h13a2.03 2.03 0 0 1 2 2v5a2 2 0 0 1-2 2h-13a1.99 1.99 0 0 1-2-2v-5l.1-.5zM62.1 144.1l.9-.5 .5-.1h13a2.02 2.02 0 0 1 2 2v5a2.02 2.02 0 0 1-2 2h-13a1.99 1.99 0 0 1-2-2v-5l.1-.5z" fill="none" stroke="#000" stroke-width=".25"/>
<g font-size="4.2">
<text x="144.1" y="36.3">FRONT</text>
<text x="263.3" y="37.8">FRONT FACE</text>
<text x="145.4" y="101.3">BACK</text>
</g>
<g font-size="3.5">
<text x="228.9" y="189.1">PROJ: GX247 10 MM FRONT PANEL</text>
<text x="167.9" y="195.6">ALL DIMENSIONS IN MM</text>
<text x="228.9" y="193.3">DRAWN BY: M. SIMON</text>
<text x="228.9" y="197.6">DATE: 01-JAN-2022</text>
<text x="167.9" y="199.8">ALL CORNER RADII ARE 2 MM</text>
<text x="228.9" y="201.8">REV: 1</text>
</g>
<g font-size="2.8" fill="#7f7f7f">
<text x="159.9" y="10.2">4 X Ø 2.05, TAP FOR M2.5</text>
<text x="254.7" y="10.2">2 X Ø 2.05, TAP FOR M2.5</text>
<text x="159.3" y="16.3">DO NOT BREAK THROUGH</text>
<text x="164" y="13.3">5 MIN THREAD DEPTH</text>
<text x="254.7" y="13.3">5 MIN THREAD DEPTH</text>
<text x="254.7" y="16.3">DO NOT BREAK THROUGH</text>
<text x="91.5" y="23.3" transform="rotate(-90 91.5 23.3)">3.0</text>
<text x="24" y="26.5" transform="rotate(-90 24 26.5)">10.0</text>
<text x="89" y="28.3" transform="rotate(-90 89 28.3)">5.0</text>
<text x="147.5" y="43">92.0</text>
<text x="202" y="58.7" transform="rotate(-90 202 58.7)">19.0</text>
<text x="183" y="61" transform="rotate(-90 183 61)">14.0</text>
<text x="242" y="66.8" transform="rotate(-90 242 66.8)">9.0</text>
<text x="183" y="72.5" transform="rotate(-90 183 72.5)">10.0</text>
<text x="202" y="75.6" transform="rotate(-90 202 75.6)">15.0</text>
<text x="146.8" y="105.5">105.5</text>
<text x="147.5" y="110">95.0</text>
<text x="40.5" y="119">25.0</text>
<text x="56.6" y="119">6.5</text>
<text x="67.5" y="119">17.0</text>
<text x="80.1" y="119">6.5</text>
<text x="147.5" y="114.6">90.5</text>
<text x="147.5" y="119">82.0</text>
<text x="24" y="150.5" transform="rotate(-90 24 150.5)">50.0</text>
<text x="207" y="150.5" transform="rotate(-90 207 150.5)">23.0</text>
<text x="211.5" y="150.5" transform="rotate(-90 211.5 150.5)">28.5</text>
<text x="216" y="150.5" transform="rotate(-90 216 150.5)">38.0</text>
<text x="146.8" y="178.3">240.0</text>
</g>
</svg>
